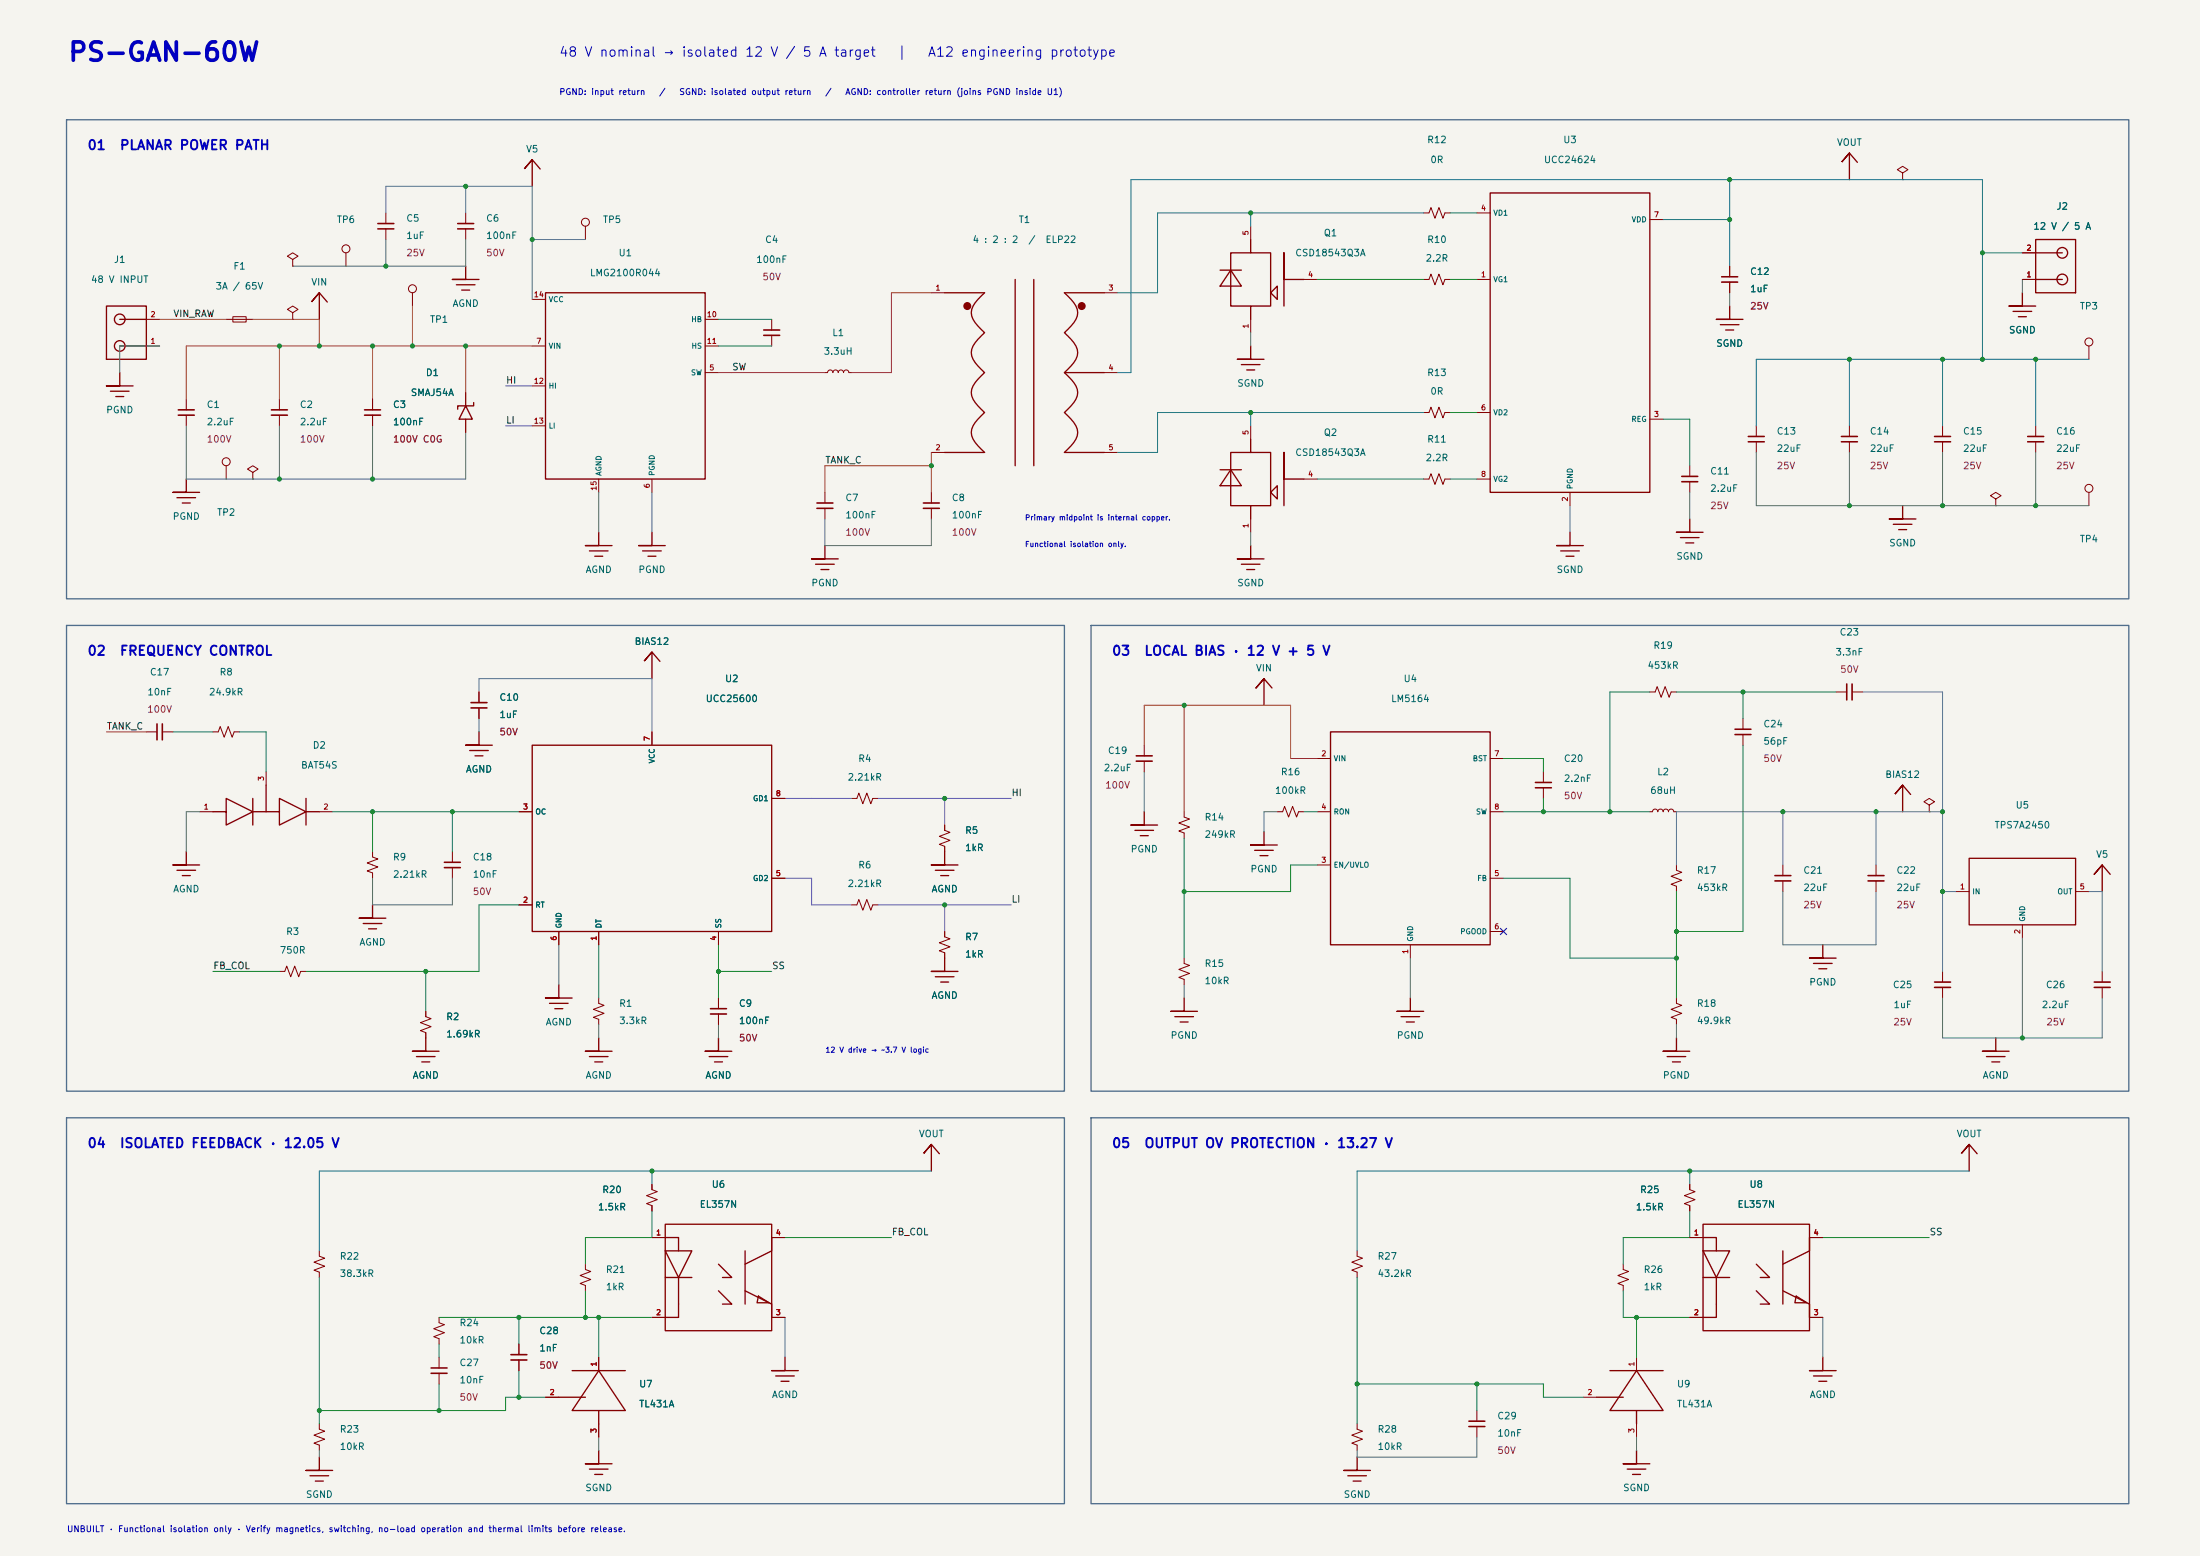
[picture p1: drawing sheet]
<svg xmlns="http://www.w3.org/2000/svg" width="420mm" height="297mm" viewBox="0 0 420 297" stroke-linecap="round" stroke-linejoin="round" font-family="sans-serif">
<path d="M0 0h420v297h-420z" fill="#f5f4ef" stroke="#f5f4ef" stroke-width=".19"/>
<g fill="none" stroke="#840000" stroke-width=".25">
<path d="M103.1 32.3l-1.5-1.8-1.5 1.8 1.5-1.8v5.1M284.5 36.8h30.5v57.2h-30.5zM354.6 31l-1.5-1.8-1.6 1.8 1.6-1.8v5.1M20.3 58.4h7.6v10.2h-7.6zM62.5 57.7l-1.5-1.8-1.6 1.8 1.6-1.8v5.1M87.1 54.4h3.6M88.1 55.4h1.6M88.9 50.8v2.5h-2.5h5M104.1 55.9h30.5v35.5h-30.5zM180.3 55.9h7.7l-.7 .6a5.3 5.3 0 0 0-1.9 3.2 6.1 6.1 0 0 0 2.6 3.8l-.7 .6a5.3 5.3 0 0 0-1.9 3.2 6.1 6.1 0 0 0 2.6 3.8l-.7 .7a5.3 5.3 0 0 0-1.9 3.1 6.1 6.1 0 0 0 2.6 3.8l-.7 .7a5.3 5.3 0 0 0-1.9 3.2 6.1 6.1 0 0 0 2.6 3.8h-7.7M193.8 53.3v35.6M197.4 53.3v35.6"/>
<path d="M210.8 55.9h-7.6l.7 .6a5.3 5.3 0 0 1 1.8 3.2 6.1 6.1 0 0 1-2.5 3.8l.7 .6a5.3 5.3 0 0 1 1.8 3.2 6.1 6.1 0 0 1-2.5 3.8l.7 .7a5.3 5.3 0 0 1 1.8 3.1 6.1 6.1 0 0 1-2.5 3.8l.7 .7a5.3 5.3 0 0 1 1.8 3.2 6.1 6.1 0 0 1-2.5 3.8h7.6M232.9 51.6h4.1M234.9 51.6l2.1 3h-4.1zM238.8 45.7v2.6h3.8v10.1h-3.8v2.6M238.8 48.3h-3.9v10.1h3.9M242.6 55.9l1.2-1.3v2.6zM248.9 53.3h-3.8v-5v10.1M330.2 58.4v2.6h-2.5h5M384.3 59.4h3.6M386.1 55.9v2.5h-2.6h5.1M388.6 45.7h7.6v10.2h-7.6zM388.6 48.3h5.1"/>
<path d="M388.6 53.3h5.1M21.1 74.7h3.5M22.1 75.7h1.5M22.9 71.1v2.6h-2.6h5.1M22.9 61h5M22.9 66h5M88.9 77.5l1.3 2.5h-2.6zM90.4 76.8v.7h-3v.6M203.2 71.1h7.6M237 69.6h3.5M238 70.6h1.5M238.8 66v2.6h-2.6h5.1"/>
<path d="M328.4 62h3.6M329.4 63h1.6M385.3 60.5h1.5M33.8 95h3.5M34.8 96h1.5M35.6 91.4v2.6h-2.6h5.1M232.9 89.7h4.1M234.9 89.7l2.1 3h-4.1zM238.8 83.8v2.6h3.8v10.1h-3.8v2.6M238.8 86.4h-3.9v10.1h3.9M242.6 94l1.2-1.3v2.6zM248.9 91.4h-3.8v-5v10.1"/>
<path d="M322.6 99.1v2.5h-2.6h5.1M363.2 96.5v2.6h-2.5h5.1M112.5 105.2h3.6M113.5 106.2h1.6M114.3 101.6v2.5h-2.5h5M122.7 105.2h3.5M123.7 106.2h1.5M124.5 101.6v2.5h-2.6h5.1M155.7 107.7h3.6M156.7 108.7h1.5M157.5 104.1v2.6h-2.6h5.1M237 107.7h3.5"/>
<path d="M238 108.7h1.5M238.8 104.1v2.6h-2.6h5.1M297.9 105.2h3.6M299 106.2h1.5M299.7 101.6v2.5h-2.5h5.1M320.8 102.6h3.6M321.8 103.6h1.5M361.4 100.1h3.6M362.5 101.1h1.5M91.4 139.7v2.5h-2.5h5.1M126 126.2l-1.5-1.7-1.6 1.7 1.6-1.7v5M242.8 131.3l-1.5-1.8-1.5 1.8 1.5-1.8v5.1"/>
<path d="M254 139.7h30.5v40.6h-30.5zM40.6 154.9h2.6v-2.5l5.1 2.5-5.1 2.6v-2.6M48.3 154.9h5v-2.5l5.1 2.5-5.1 2.6v-2.6M48.3 152.4v5.1M50.8 149.9v5M58.4 154.9h2.6M58.4 152.4v5.1M89.7 143.3h3.5M90.7 144.3h1.5M101.6 142.2h45.7v35.6h-45.7zM216.7 158.5h3.5M217.7 159.5h1.5"/>
<path d="M218.4 154.9v2.6h-2.5h5.1M241.3 158.8v2.5h-2.5h5M364.7 151.6l-1.5-1.7-1.5 1.7 1.5-1.7v5M33.8 166.1h3.5M34.8 167.1h1.5M35.6 162.6v2.5h-2.6h5.1M69.3 176.3h3.6M70.4 177.3h1.5M71.1 172.7v2.6h-2.5h5.1M178.6 166.1h3.5M179.6 167.1h1.5M180.3 162.6v2.5h-2.5h5.1"/>
<path d="M239.5 162.3h3.6M240.5 163.3h1.6M375.9 163.8h20.3v12.7h-20.3zM402.8 166.9l-1.5-1.8-1.5 1.8 1.5-1.8v5.1M81.3 198.1v2.6h-2.6h5.1M104.9 191.5h3.6M105.9 192.5h1.5M106.7 188v2.5h-2.6h5.1M114.3 198.1v2.6h-2.5h5M137.2 198.1v2.6h-2.6h5.1M178.6 186.4h3.5M179.6 187.5h1.5"/>
<path d="M180.3 182.9v2.5h-2.5h5.1M224.3 194.1h3.5M225.3 195.1h1.5M226.1 190.5v2.5h-2.6h5.1M267.5 194.1h3.5M268.5 195.1h1.5M269.2 190.5v2.5h-2.5h5.1M320 198.1v2.6h-2.5h5.1M346.2 183.9h3.6M347.2 184.9h1.5M348 180.3v2.6h-2.6h5.1M381 198.1v2.6h-2.5h5"/>
<path d="M79.5 201.7h3.6M80.5 202.7h1.5M112.5 201.7h3.6M113.5 202.7h1.6M135.4 201.7h3.5M136.4 202.7h1.5M318.3 201.7h3.5M319.3 202.7h1.5M379.2 201.7h3.6M380.2 202.7h1.6M127 233.7h20.3v20.3h-20.3zM127 236.2h2.5v2.6"/>
<path d="M127 238.8h5.1l-2.6 5zM142.2 238.8v10.1M147.3 236.2v2.6l-5.1 2.5M179.3 220.2l-1.5-1.8-1.5 1.8 1.5-1.8v5.1M325.1 233.7h20.3v20.3h-20.3zM325.1 236.2h2.6v2.6M325.1 238.8h5.1l-2.5 5zM340.4 238.8v10.1M345.4 236.2v2.6l-5 2.5M377.4 220.2l-1.5-1.8-1.5 1.8 1.5-1.8v5.1M127 243.8h5.1M129.5 243.8v7.7h-2.5"/>
<path d="M137.2 241.3l2.5 2.5h-1.8M137.2 246.4l2.5 2.5h-1.8M142.2 246.4l5.1 2.5v2.6M144.8 247.4l2 1.3h-2.3zM149.9 259.1v2.5h-2.6h5.1M325.1 243.8h5.1M327.7 243.8v7.7h-2.6M335.3 241.3l2.5 2.5h-1.8M335.3 246.4l2.5 2.5h-1.8M340.4 246.4l5 2.5v2.6M342.9 247.4l2 1.3h-2.3zM348 259.1v2.5h-2.6h5.1"/>
<path d="M61 278.1v2.6h-2.6h5.1M106.7 266.7h5.1M109.2 261.6h10.2M114.3 276.9v2.5h-2.5h5M114.3 261.6l5.1 7.6h-10.2zM114.3 269.2v2.6M148.1 262.6h3.5M149.1 263.7h1.5M259.1 278.1v2.6h-2.6h5.1M304.8 266.7h5.1M307.3 261.6h10.2M312.4 261.6l5.1 7.6h-10.2z"/>
<path d="M312.4 276.9v2.5h-2.5h5.1M312.4 269.2v2.6M346.2 262.6h3.6M347.2 263.7h1.5M59.2 281.7h3.5M60.2 282.7h1.5M112.5 280.4h3.6M113.5 281.4h1.6M257.3 281.7h3.6M258.3 282.7h1.5M310.6 280.4h3.6M311.7 281.4h1.5"/>
<circle cx="393.7" cy="48.3" r="1.02"/>
<circle cx="393.7" cy="53.3" r="1.02"/>
<circle cx="22.9" cy="61" r="1.02"/>
<circle cx="22.9" cy="66" r="1.02"/>
</g>
<g fill="none" stroke="#840000" stroke-width=".19">
<path d="M363.2 33l1-.6-1-.6-1 .6 1 .6v1.3M363.2 34.3h.1M55.9 59.7l1-.6-1-.7-1 .7 1 .6v1.3M55.9 49.5l1-.6-1-.6-1 .6 1 .6v1.3M55.9 50.8h.1M66 48.3v2.5M73.7 40.6v2.1M73.7 43.7v2M78.7 55.9v2.5M88.9 40.6v2.1M88.9 43.7v2M101.6 57.2h2.5"/>
<path d="M111.8 43.2v2.5M177.8 55.9h2.5M210.8 55.9h2.6M238.8 43.2v2.5M248.9 53.3h2.6M271.8 40.6h1l.4-1 .7 2.1 .8-2.1 .8 2.1 .3-1.1h1.1M271.8 53.3h1l.4-1 .7 2.1 .8-2.1 .8 2.1 .3-1.1h1.1M281.9 53.3h2.6M281.9 40.6h2.6M315 41.9h2.5M330.2 50.8v2M330.2 53.8v2.1"/>
<path d="M386.1 53.3h2.5M386.1 48.3h2.5M27.9 61h2.6M27.9 66h2.6M35.6 76.2v2M35.6 79.2v2.1M43.2 61h5.1M44.4 60.5h2.6v1h-2.6zM53.3 76.2v2M53.3 79.2v2.1M55.9 61h.1M71.1 76.2v2"/>
<path d="M71.1 79.2v2.1M88.9 74.9v2.6M101.6 66h2.5M101.6 73.7h2.5M134.6 61h2.6M134.6 66h2.6M134.6 71.1h2.6M147.3 61v2M147.3 64v2M157.5 71.1h.5l.1-.3 .4-.2 .4 .2 .1 .3 .2-.3 .3-.2 .4 .2 .1 .3 .2-.3 .3-.2 .4 .2 .1 .3 .2-.3 .3-.2 .4 .2 .2 .3h.5M210.8 71.1h2.6M238.8 61v2.5"/>
<path d="M271.8 78.7h1l.4-1 .7 2.1 .8-2.1 .8 2.1 .3-1.1h1.1M281.9 78.7h2.6M398.8 66v2.6M43.2 88.9v2.5M48.3 90.2l1-.7-1-.6-1.1 .6 1.1 .7v1.2M48.3 91.4h.1M88.9 80v2.6M101.6 81.3h2.5M114.3 91.4v2.6M124.5 91.4v2.6M157.5 94v2M157.5 97v2.1"/>
<path d="M177.8 86.4h2.5M177.8 94v2M177.8 97v2.1M210.8 86.4h2.6M238.8 81.3v2.5M238.8 99.1v2.5M248.9 91.4h2.6M271.8 91.4h1l.4-1 .7 2.1 .8-2.1 .8 2.1 .3-1.1h1.1M281.9 91.4h2.6M299.7 94v2.5M315 80h2.5M322.6 88.9v2"/>
<path d="M322.6 91.9v2.1M335.3 81.3v2M335.3 84.3v2.1M353.1 81.3v2M353.1 84.3v2.1M370.8 81.3v2M370.8 84.3v2.1M381 95.3l1-.7-1-.6-1 .6 1 .7v1.2M381 96.5h.1M388.6 81.3v2M388.6 84.3v2.1M398.8 94v2.5"/>
<path d="M27.9 139.7h2.1M31 139.7h2M40.6 139.7h1.1l.3-1 .8 2 .8-2 .7 2 .4-1h1M91.4 132.1v2M91.4 135.1v2.1M124.5 139.7v2.5M315 132.1h1l.4-1 .7 2 .8-2 .7 2 .4-1h1M332.7 137.2v2M350.5 132.1h2.1M353.6 132.1h2M38.1 154.9h2.5M50.8 147.3v2.6"/>
<path d="M61 154.9h2.5M99.1 154.9h2.5M147.3 152.4h2.6M162.6 152.4h1l.4-1 .7 2 .8-2 .7 2 .4-1h1M180.3 157.5v1l1.1 .4-2.1 .7 2.1 .8-2.1 .8 1 .3v1.1M218.4 142.2v2.1M218.4 145.3v2M226.1 154.9v1.1l1 .3-2.1 .8 2.1 .8-2.1 .7 1.1 .4v1M243.8 154.9h1.1l.3-1 .8 2.1 .8-2.1 .7 2.1 .4-1.1h1M251.5 154.9h2.5M251.5 144.8h2.5M284.5 154.9h2.5"/>
<path d="M284.5 144.8h2.5M294.6 147.3v2.1M294.6 150.4v2M315 154.9h.5l.1-.3 .4-.2 .3 .2 .2 .3 .1-.3 .4-.2 .4 .2 .1 .3 .1-.3 .4-.2 .4 .2 .1 .3 .2-.3 .3-.2 .4 .2 .1 .3h.5M332.7 140.2v2M368.3 153.7l1-.7-1-.6-1 .6 1 .7v1.2M368.3 154.9h.1M71.1 162.6v1l1 .4-2 .7 2 .8-2 .7 1 .4v1M86.4 162.6v2M86.4 165.6v2M99.1 172.7h2.5M106.7 177.8v2.5"/>
<path d="M114.3 177.8v2.5M137.2 177.8v2.5M147.3 167.6h2.6M162.6 172.7h1l.4-1 .7 2 .8-2 .7 2 .4-1h1M180.3 177.8v1l1.1 .4-2.1 .8 2.1 .7-2.1 .8 1 .4v1M251.5 165.1h2.5M284.5 167.6h2.5M284.5 177.8h2.5M320 165.1v1l1.1 .4-2.1 .8 2.1 .7-2.1 .8 1 .4v1M340.4 165.1v2M340.4 168.1v2.1M358.1 165.1v2"/>
<path d="M358.1 168.1v2.1M373.4 170.2h2.5M386.1 176.5v2.6M396.2 170.2h2.6M53.3 185.4h1.1l.3-1 .8 2 .8-2 .7 2 .4-1h1M81.3 193v1.1l1 .3-2 .8 2 .8-2 .7 1 .4v1M114.3 190.5v1l1 .4-2 .8 2 .7-2 .8 1 .4v1M137.2 190.5v2M137.2 193.5v2.1M226.1 182.9v1l1 .4-2.1 .7 2.1 .8-2.1 .8 1.1 .3v1.1M269.2 180.3v2.6M320 190.5v1l1.1 .4-2.1 .8 2.1 .7-2.1 .8 1 .4v1"/>
<path d="M370.8 185.4v2.1M370.8 188.5v2M401.3 185.4v2.1M401.3 188.5v2M61 238.8v1l1 .4-2.1 .7 2.1 .8-2.1 .7 1.1 .4v1M124.5 226.1v1l1 .4-2.1 .7 2.1 .8-2.1 .7 1.1 .4v1M124.5 236.2h2.5M147.3 236.2h2.6M259.1 238.8v1l1 .4-2 .7 2 .8-2 .7 1 .4v1M322.6 226.1v1l1 .4-2 .7 2 .8-2 .7 1 .4v1M322.6 236.2h2.5M345.4 236.2h2.6"/>
<path d="M83.8 251.5v1l1 .4-2 .7 2 .8-2 .7 1 .4v1M83.8 259.1v2M99.1 256.5v2.1M99.1 259.6v2M111.8 241.3v1l1 .4-2.1 .8 2.1 .7-2.1 .8 1.1 .4v1M114.3 259.1v2.5M124.5 251.5h2.5M147.3 251.5h2.6M309.9 241.3v1l1 .4-2 .8 2 .7-2 .8 1 .4v1M312.4 259.1v2.5M322.6 251.5h2.5M345.4 251.5h2.6"/>
<path d="M61 271.8v1l1 .4-2.1 .7 2.1 .8-2.1 .8 1.1 .3v1.1M83.8 262.1v2.1M104.1 266.7h2.6M114.3 271.8v2.5M259.1 271.8v1l1 .4-2 .7 2 .8-2 .8 1 .3v1.1M281.9 269.2v2.1M281.9 272.3v2M302.3 266.7h2.5M312.4 271.8v2.5"/>
<circle cx="66" cy="47.5" r=".76"/>
<circle cx="78.7" cy="55.1" r=".76"/>
<circle cx="111.8" cy="42.4" r=".76"/>
<circle cx="398.8" cy="65.3" r=".76"/>
<circle cx="43.2" cy="88.1" r=".76"/>
<circle cx="398.8" cy="93.2" r=".76"/>
</g>
<g fill="none" stroke="#840000" stroke-width=".3">
<path d="M72.1 42.7h3.1M72.1 43.7h3.1M87.4 42.7h3M87.4 43.7h3M328.7 52.8h3M328.7 53.8h3M34 78.2h3.1M34 79.2h3.1M51.8 78.2h3.1M51.8 79.2h3.1M69.6 78.2h3M69.6 79.2h3"/>
<path d="M145.8 63h3M145.8 64h3M156 96h3M156 97h3M176.3 96h3M176.3 97h3M321.1 90.9h3M321.1 91.9h3M333.8 83.3h3M333.8 84.3h3M351.5 83.3h3.1M351.5 84.3h3.1"/>
<path d="M369.3 83.3h3.1M369.3 84.3h3.1M387.1 83.3h3M387.1 84.3h3M30 138.2v3M31 138.2v3M89.9 134.1h3.1M89.9 135.1h3.1M331.2 139.2h3.1M352.6 130.6v3M353.6 130.6v3M216.9 144.3h3.1"/>
<path d="M216.9 145.3h3.1M293.1 149.4h3.1M293.1 150.4h3.1M331.2 140.2h3.1M84.8 164.6h3.1M84.8 165.6h3.1M338.8 167.1h3.1M338.8 168.1h3.1M356.6 167.1h3.1M356.6 168.1h3.1M135.6 192.5h3.1M135.6 193.5h3.1"/>
<path d="M369.3 187.5h3.1M369.3 188.5h3.1M399.8 187.5h3M399.8 188.5h3M97.5 258.6h3.1M97.5 259.6h3.1M82.3 261.1h3M82.3 262.1h3M280.4 271.3h3.1M280.4 272.3h3.1"/>
</g>
<g fill="#840000" stroke="#840000" stroke-width=".25">
<circle cx="184.7" cy="58.4" r=".63"/>
<circle cx="206.5" cy="58.4" r=".63"/>
</g>
<g fill="none" stroke="#146e91" stroke-width=".19">
<path d="M330.2 34.3v16.5M238.8 40.6v2.6M271.8 40.6h-50.8v15.3h-7.6M317.5 41.9h12.7M378.5 48.3h7.6M238.8 78.7v2.6M271.8 78.7h-50.8v7.7h-7.6M353.1 68.6v12.7M370.8 68.6v12.7M378.5 68.6v-34.3h-162.6v36.8h-2.5M388.6 68.6v12.7M398.8 68.6h-63.5v12.7"/>
<path d="M124.5 223.5v2.6M177.8 223.5h-116.8v15.3M322.6 223.5v2.6M375.9 223.5h-116.8v15.3"/>
</g>
<g fill="none" stroke="#5a6e66" stroke-width=".19">
<path d="M73.7 45.7v5.1M88.9 45.7v5.1h-33M330.2 55.9v2.5M386.1 53.3v2.6M30.5 66h-7.6v5.1M238.8 63.5v2.5M35.6 81.3v10.1h53.3v-8.8M53.3 81.3v10.1M71.1 81.3v10.1M114.3 94v7.6M124.5 94v7.6M157.5 99.1v5h20.3v-5"/>
<path d="M299.7 96.5v5.1M322.6 94v5.1M335.3 86.4v10.1h63.5M353.1 86.4v10.1M370.8 86.4v10.1M388.6 86.4v10.1M238.8 101.6v2.5M91.4 137.2v2.5M38.1 154.9h-2.5v7.7M218.4 147.3v7.6M243.8 154.9h-2.5v3.9M71.1 167.6v5.1h15.3v-5.1"/>
<path d="M340.4 170.2v10.1h17.7v-10.1M386.1 179.1v19M106.7 180.3v7.7M114.3 195.6v2.5M137.2 195.6v2.5M226.1 188v2.5M269.2 182.9v7.6M320 195.6v2.5M370.8 190.5v7.6h30.5v-7.6M149.9 251.5v7.6M348 251.5v7.6M61 276.9v1.2"/>
<path d="M114.3 274.3v2.6M281.9 274.3v3.8h-22.8v-1.2M312.4 274.3v2.6"/>
</g>
<path d="M88.9 35.6v5M73.7 40.6v-5h27.9v21.6M101.6 45.7h10.2M91.4 132.1v-2.6h33.1v10.2M355.6 132.1h15.2v53.3M340.4 154.9v10.2M358.1 154.9v10.2M370.8 154.9h-50.8v10.2M370.8 170.2h2.6M398.8 170.2h2.5v15.2" fill="none" stroke="#64648c" stroke-width=".19"/>
<g fill="none" stroke="#1e7d3c" stroke-width=".19">
<path d="M251.5 53.3h20.3M276.9 40.6h5M276.9 53.3h5M137.2 66h10.1M137.2 61h10.1M276.9 78.7h5M251.5 91.4h20.3M276.9 91.4h5M317.5 80h5.1v8.9M33 139.7h7.6M45.7 139.7h5.1v7.6M315 132.1h-7.7v22.8"/>
<path d="M320 132.1h30.5M332.7 132.1v5.1M63.5 154.9h35.6M71.1 154.9v7.7M86.4 154.9v7.7M248.9 154.9h2.6M287 154.9h28M287 144.8h7.6v2.5M294.6 152.4v2.5M332.7 142.2v35.6h-12.7M99.1 172.7h-7.7v12.7h-33M226.1 160v22.9"/>
<path d="M251.5 165.1h-5.1v5.1h-20.3M287 167.6h12.7v15.3h20.3M320 170.2v20.3M40.6 185.4h12.7M81.3 185.4v7.6M114.3 180.3v10.2M137.2 180.3v10.2M137.2 185.4h10.1M124.5 231.1v5.1h-12.7v5.1M149.9 236.2h20.3M322.6 231.1v5.1h-12.7v5.1M348 236.2h20.3"/>
<path d="M61 243.8v28M83.8 251.5h40.7M83.8 256.5v2.6M99.1 251.5v5M111.8 246.4v5.1M114.3 251.5v7.6M259.1 243.8v28M309.9 246.4v5.1h12.7M312.4 251.5v7.6M83.8 264.2v5M99.1 261.6v5.1M104.1 266.7h-7.6v2.5h-35.5"/>
<path d="M259.1 264.2h35.5v2.5h7.7M281.9 264.2v5"/>
</g>
<path d="M78.7 58.4v7.6M30.5 61h12.7M48.3 61h12.7v5M53.3 66v10.2M71.1 66v10.2M88.9 66v8.9M101.6 66h-66v10.2M226.1 134.6v20.3M218.4 142.2v-7.6h28v10.2h5.1" fill="none" stroke="#a55812" stroke-width=".19"/>
<path d="M177.8 55.9h-7.6v15.2h-7.6M137.2 71.1h20.3M177.8 88.9h-20.3v5.1M177.8 86.4v7.6M20.3 139.7h7.6" fill="none" stroke="#a04228" stroke-width=".19"/>
<path d="M96.5 73.7h5.1M96.5 81.3h5.1M149.9 152.4h12.7M167.6 152.4h25.4M180.3 152.4v5.1M149.9 167.6h5v5.1h7.7M167.6 172.7h25.4M180.3 172.7v5.1" fill="none" stroke="#704b96" stroke-width=".19"/>
<path d="M286.4 177.2l1.2 1.2M287.6 177.2l-1.2 1.2" fill="none" stroke="#000084" stroke-width=".19"/>
<path d="M12.7 22.9h393.7v91.4h-393.7zM12.7 119.4h190.5v88.9h-190.5zM208.3 119.4h198.1v88.9h-198.1zM12.7 213.4h190.5v73.6h-190.5zM208.3 213.4h198.1v73.6h-198.1z" fill="none" stroke="#506e8c" stroke-width=".25"/>
<g fill="#009600" stroke="#009600" stroke-width=".19">
<circle cx="61" cy="66" r=".38"/>
<circle cx="53.3" cy="66" r=".38"/>
<circle cx="73.7" cy="50.8" r=".38"/>
<circle cx="177.8" cy="88.9" r=".38"/>
<circle cx="88.9" cy="35.6" r=".38"/>
<circle cx="101.6" cy="45.7" r=".38"/>
<circle cx="78.7" cy="66" r=".38"/>
<circle cx="88.9" cy="66" r=".38"/>
<circle cx="71.1" cy="66" r=".38"/>
<circle cx="53.3" cy="91.4" r=".38"/>
<circle cx="71.1" cy="91.4" r=".38"/>
<circle cx="370.8" cy="68.6" r=".38"/>
<circle cx="388.6" cy="96.5" r=".38"/>
<circle cx="378.5" cy="48.3" r=".38"/>
<circle cx="378.5" cy="68.6" r=".38"/>
<circle cx="388.6" cy="68.6" r=".38"/>
<circle cx="226.1" cy="134.6" r=".38"/>
<circle cx="226.1" cy="170.2" r=".38"/>
<circle cx="238.8" cy="40.6" r=".38"/>
<circle cx="238.8" cy="78.7" r=".38"/>
<circle cx="370.8" cy="170.2" r=".38"/>
<circle cx="340.4" cy="154.9" r=".38"/>
<circle cx="358.1" cy="154.9" r=".38"/>
<circle cx="370.8" cy="154.9" r=".38"/>
<circle cx="320" cy="177.8" r=".38"/>
<circle cx="294.6" cy="154.9" r=".38"/>
<circle cx="307.3" cy="154.9" r=".38"/>
<circle cx="386.1" cy="198.1" r=".38"/>
<circle cx="320" cy="182.9" r=".38"/>
<circle cx="332.7" cy="132.1" r=".38"/>
<circle cx="322.6" cy="223.5" r=".38"/>
<circle cx="281.9" cy="264.2" r=".38"/>
<circle cx="259.1" cy="264.2" r=".38"/>
<circle cx="312.4" cy="251.5" r=".38"/>
<circle cx="353.1" cy="68.6" r=".38"/>
<circle cx="370.8" cy="96.5" r=".38"/>
<circle cx="353.1" cy="96.5" r=".38"/>
<circle cx="330.2" cy="34.3" r=".38"/>
<circle cx="330.2" cy="41.9" r=".38"/>
<circle cx="137.2" cy="185.4" r=".38"/>
<circle cx="124.5" cy="223.5" r=".38"/>
<circle cx="61" cy="269.2" r=".38"/>
<circle cx="83.8" cy="269.2" r=".38"/>
<circle cx="81.3" cy="185.4" r=".38"/>
<circle cx="99.1" cy="251.5" r=".38"/>
<circle cx="111.8" cy="251.5" r=".38"/>
<circle cx="114.3" cy="251.5" r=".38"/>
<circle cx="99.1" cy="266.7" r=".38"/>
<circle cx="180.3" cy="152.4" r=".38"/>
<circle cx="180.3" cy="172.7" r=".38"/>
<circle cx="71.1" cy="154.9" r=".38"/>
<circle cx="86.4" cy="154.9" r=".38"/>
</g>
<text font-size="3.5" fill="#0000c2" x="12.8" y="12.6">PS-GAN-60W</text>
<g font-size="1.8" fill="#0000c2">
<text x="106.6" y="11.3">48 V nominal → isolated 12 V / 5 A target</text>
<text x="171.1" y="11.3">|</text>
<text x="177" y="11.3">A12 engineering prototype</text>
<text x="16.6" y="29">01</text>
<text x="22.7" y="29">PLANAR POWER PATH</text>
<text x="16.6" y="125.6">02</text>
<text x="22.7" y="125.6">FREQUENCY CONTROL</text>
<text x="212.1" y="125.6">03</text>
<text x="218.3" y="125.6">LOCAL BIAS · 12 V + 5 V</text>
<text x="16.6" y="219.5">04</text>
<text x="22.7" y="219.5">ISOLATED FEEDBACK · 12.05 V</text>
<text x="212.1" y="219.5">05</text>
<text x="218.3" y="219.5">OUTPUT OV PROTECTION · 13.27 V</text>
</g>
<g font-size="1.3" fill="#006464">
<text x="100.3" y="29.4">V5</text>
<text x="272.3" y="27.6">R12</text>
<text x="298.3" y="27.6">U3</text>
<text x="350.6" y="28.1">VOUT</text>
<text x="273" y="31.4">0R</text>
<text x="294.6" y="31.4">UCC24624</text>
<text x="392.5" y="40.3">J2</text>
<text x="64.2" y="42.9">TP6</text>
<text x="77.5" y="42.6">C5</text>
<text x="77.5" y="45.9">1uF</text>
<text x="92.7" y="42.6">C6</text>
<text x="92.7" y="45.9">100nF</text>
<text x="115" y="42.9">TP5</text>
<text x="146" y="46.7">C4</text>
<text x="185.6" y="46.7">4 : 2 : 2</text>
<text x="194.4" y="42.9">T1</text>
<text x="196.2" y="46.7">/</text>
<text x="199.5" y="46.7">ELP22</text>
<text x="252.6" y="45.4">Q1</text>
<text x="272.3" y="46.7">R10</text>
<text x="388.1" y="44.1">12 V / 5 A</text>
<text x="21.6" y="50.5">J1</text>
<text x="44.4" y="51.8">F1</text>
<text x="112.5" y="53">LMG2100R044</text>
<text x="118" y="49.2">U1</text>
<text x="144.3" y="50.5">100nF</text>
<text x="247.2" y="49.2">CSD18543Q3A</text>
<text x="272" y="50.2">2.2R</text>
<text x="334" y="52.8">C12</text>
<text x="17.3" y="54.3">48 V INPUT</text>
<text x="41.1" y="55.6">3A / 65V</text>
<text x="59.3" y="54.8">VIN</text>
<text x="86.3" y="58.9">AGND</text>
<text x="334" y="56.1">1uF</text>
<text x="396.9" y="59.4">TP3</text>
<text x="82" y="61.9">TP1</text>
<text x="158.8" y="64.5">L1</text>
<text x="383.4" y="64">SGND</text>
<text x="157.1" y="68">3.3uH</text>
<text x="327.5" y="66.5">SGND</text>
<text x="78.3" y="75.9">SMAJ54A</text>
<text x="81.2" y="72.1">D1</text>
<text x="236.1" y="74.1">SGND</text>
<text x="272.3" y="72.1">R13</text>
<text x="273" y="75.6">0R</text>
<text x="20.2" y="79.2">PGND</text>
<text x="39.4" y="78.2">C1</text>
<text x="39.4" y="81.5">2.2uF</text>
<text x="57.1" y="78.2">C2</text>
<text x="57.1" y="81.5">2.2uF</text>
<text x="74.9" y="78.2">C3</text>
<text x="74.9" y="81.5">100nF</text>
<text x="252.6" y="83.5">Q2</text>
<text x="339.1" y="83.3">C13</text>
<text x="356.9" y="83.3">C14</text>
<text x="374.6" y="83.3">C15</text>
<text x="392.4" y="83.3">C16</text>
<text x="247.2" y="87.3">CSD18543Q3A</text>
<text x="272" y="88.3">2.2R</text>
<text x="272.3" y="84.8">R11</text>
<text x="339.1" y="86.6">22uF</text>
<text x="356.9" y="86.6">22uF</text>
<text x="374.6" y="86.6">22uF</text>
<text x="392.4" y="86.6">22uF</text>
<text x="161.3" y="96">C7</text>
<text x="181.6" y="96">C8</text>
<text x="326.4" y="90.9">C11</text>
<text x="326.4" y="94.2">2.2uF</text>
<text x="32.9" y="99.5">PGND</text>
<text x="41.3" y="98.8">TP2</text>
<text x="161.3" y="99.3">100nF</text>
<text x="181.6" y="99.3">100nF</text>
<text x="319.9" y="107.1">SGND</text>
<text x="360.6" y="104.6">SGND</text>
<text x="396.9" y="103.8">TP4</text>
<text x="111.7" y="109.7">AGND</text>
<text x="121.8" y="109.7">PGND</text>
<text x="154.8" y="112.2">PGND</text>
<text x="236.1" y="112.2">SGND</text>
<text x="297.1" y="109.7">SGND</text>
<text x="121" y="123.4">BIAS12</text>
<text x="315.5" y="124.2">R19</text>
<text x="350.3" y="125.4">3.3nF</text>
<text x="351.1" y="121.6">C23</text>
<text x="28.5" y="129.2">C17</text>
<text x="41.8" y="129.2">R8</text>
<text x="138.3" y="130.5">U2</text>
<text x="239.7" y="128.5">VIN</text>
<text x="267.8" y="130.5">U4</text>
<text x="314.4" y="128">453kR</text>
<text x="28" y="133">10nF</text>
<text x="39.8" y="133">24.9kR</text>
<text x="95.2" y="134.1">C10</text>
<text x="95.2" y="137.4">1uF</text>
<text x="134.6" y="134.3">UCC25600</text>
<text x="265.5" y="134.3">LM5164</text>
<text x="59.6" y="143.2">D2</text>
<text x="336.5" y="139.1">C24</text>
<text x="336.5" y="142.4">56pF</text>
<text x="57.4" y="147">BAT54S</text>
<text x="88.8" y="147.8">AGND</text>
<text x="161.7" y="149.3">2.21kR</text>
<text x="163.7" y="145.7">R4</text>
<text x="210.6" y="147.5">2.2uF</text>
<text x="211.4" y="144.2">C19</text>
<text x="244.4" y="148.3">R16</text>
<text x="298.4" y="145.7">C20</text>
<text x="298.4" y="149.6">2.2nF</text>
<text x="316.3" y="148.3">L2</text>
<text x="359.8" y="148.8">BIAS12</text>
<text x="243.3" y="151.8">100kR</text>
<text x="314.9" y="151.8">68uH</text>
<text x="384.7" y="154.6">U5</text>
<text x="184.1" y="159.5">R5</text>
<text x="229.9" y="156.9">R14</text>
<text x="229.9" y="160.2">249kR</text>
<text x="380.7" y="158.4">TPS7A2450</text>
<text x="74.9" y="164.5">R9</text>
<text x="74.9" y="167.8">2.21kR</text>
<text x="90.2" y="164.5">C18</text>
<text x="90.2" y="167.8">10nF</text>
<text x="163.7" y="166.1">R6</text>
<text x="184.1" y="162.8">1kR</text>
<text x="215.7" y="163">PGND</text>
<text x="238.6" y="166.8">PGND</text>
<text x="323.8" y="167.1">R17</text>
<text x="344.2" y="167.1">C21</text>
<text x="361.9" y="167.1">C22</text>
<text x="400" y="164">V5</text>
<text x="33" y="170.6">AGND</text>
<text x="161.7" y="169.6">2.21kR</text>
<text x="177.7" y="170.6">AGND</text>
<text x="323.8" y="170.4">453kR</text>
<text x="344.2" y="170.4">22uF</text>
<text x="361.9" y="170.4">22uF</text>
<text x="54.5" y="178.8">R3</text>
<text x="184.1" y="179.8">R7</text>
<text x="53.3" y="182.3">750R</text>
<text x="68.5" y="180.8">AGND</text>
<text x="184.1" y="183.1">1kR</text>
<text x="229.9" y="184.9">R15</text>
<text x="177.7" y="191">AGND</text>
<text x="229.9" y="188.2">10kR</text>
<text x="345.3" y="188.4">PGND</text>
<text x="361.2" y="188.9">C25</text>
<text x="390.5" y="188.9">C26</text>
<text x="85.1" y="195">R2</text>
<text x="104.1" y="196">AGND</text>
<text x="118.1" y="192.5">R1</text>
<text x="118.1" y="195.8">3.3kR</text>
<text x="141" y="192.5">C9</text>
<text x="141" y="195.8">100nF</text>
<text x="323.8" y="192.5">R18</text>
<text x="323.8" y="195.8">49.9kR</text>
<text x="361.4" y="192.7">1uF</text>
<text x="389.7" y="192.7">2.2uF</text>
<text x="85.1" y="198.3">1.69kR</text>
<text x="223.4" y="198.6">PGND</text>
<text x="266.5" y="198.6">PGND</text>
<text x="78.7" y="206.2">AGND</text>
<text x="111.7" y="206.2">AGND</text>
<text x="134.6" y="206.2">AGND</text>
<text x="317.3" y="206.2">PGND</text>
<text x="378.4" y="206.2">AGND</text>
<text x="175.3" y="217.4">VOUT</text>
<text x="373.4" y="217.4">VOUT</text>
<text x="135.8" y="227">U6</text>
<text x="333.9" y="227">U8</text>
<text x="114.1" y="231.3">1.5kR</text>
<text x="114.9" y="228">R20</text>
<text x="133.5" y="230.8">EL357N</text>
<text x="312.2" y="231.3">1.5kR</text>
<text x="313" y="228">R25</text>
<text x="331.6" y="230.8">EL357N</text>
<text x="64.8" y="240.7">R22</text>
<text x="64.8" y="244">38.3kR</text>
<text x="115.6" y="243.3">R21</text>
<text x="262.9" y="240.7">R27</text>
<text x="262.9" y="244">43.2kR</text>
<text x="313.7" y="243.3">R26</text>
<text x="115.6" y="246.6">1kR</text>
<text x="313.7" y="246.6">1kR</text>
<text x="87.6" y="253.4">R24</text>
<text x="87.6" y="256.7">10kR</text>
<text x="102.9" y="255">C28</text>
<text x="87.6" y="261.1">C27</text>
<text x="102.9" y="258.3">1nF</text>
<text x="87.6" y="264.4">10nF</text>
<text x="121.9" y="265.1">U7</text>
<text x="121.9" y="268.9">TL431A</text>
<text x="147.3" y="267.2">AGND</text>
<text x="320" y="265.1">U9</text>
<text x="320" y="268.9">TL431A</text>
<text x="345.4" y="267.2">AGND</text>
<text x="64.8" y="273.8">R23</text>
<text x="262.9" y="273.8">R28</text>
<text x="285.7" y="271.2">C29</text>
<text x="285.7" y="274.5">10nF</text>
<text x="64.8" y="277.1">10kR</text>
<text x="262.9" y="277.1">10kR</text>
<text x="58.3" y="286.2">SGND</text>
<text x="111.6" y="284.9">SGND</text>
<text x="256.4" y="286.2">SGND</text>
<text x="309.8" y="284.9">SGND</text>
</g>
<g font-size="1.3" fill="#840084">
<text x="77.5" y="49.2">25V</text>
<text x="92.7" y="49.2">50V</text>
<text x="145.4" y="53.8">50V</text>
<text x="334" y="59.4">25V</text>
<text x="39.4" y="84.8">100V</text>
<text x="57.1" y="84.8">100V</text>
<text x="74.9" y="84.8">100V C0G</text>
<text x="339.1" y="89.9">25V</text>
<text x="356.9" y="89.9">25V</text>
<text x="374.6" y="89.9">25V</text>
<text x="392.4" y="89.9">25V</text>
<text x="326.4" y="97.5">25V</text>
<text x="161.3" y="102.6">100V</text>
<text x="181.6" y="102.6">100V</text>
<text x="351.2" y="128.7">50V</text>
<text x="28" y="136.3">100V</text>
<text x="95.2" y="140.7">50V</text>
<text x="336.5" y="145.7">50V</text>
<text x="210.9" y="150.8">100V</text>
<text x="298.4" y="152.9">50V</text>
<text x="90.2" y="171.1">50V</text>
<text x="344.2" y="173.7">25V</text>
<text x="361.9" y="173.7">25V</text>
<text x="361.3" y="196">25V</text>
<text x="390.5" y="196">25V</text>
<text x="141" y="199.1">50V</text>
<text x="102.9" y="261.6">50V</text>
<text x="87.6" y="267.7">50V</text>
<text x="285.7" y="277.8">50V</text>
</g>
<g font-size="1.3" fill="#0f0f0f">
<text x="33" y="60.8">VIN_RAW</text>
<text x="139.7" y="71">SW</text>
<text x="96.5" y="73.5">HI</text>
<text x="96.5" y="81.2">LI</text>
<text x="157.5" y="88.8">TANK_C</text>
<text x="20.3" y="139.6">TANK_C</text>
<text x="193" y="152.3">HI</text>
<text x="193" y="172.6">LI</text>
<text x="40.6" y="185.3">FB_COL</text>
<text x="147.3" y="185.3">SS</text>
<text x="170.2" y="236.1">FB_COL</text>
<text x="368.3" y="236.1">SS</text>
</g>
<g font-size="1.2" fill="#0000c2">
<text x="106.7" y="18.4">PGND: input return</text>
<text x="125.7" y="18.4">/</text>
<text x="129.6" y="18.4">SGND: isolated output return</text>
<text x="157.4" y="18.4">/</text>
<text x="161.3" y="18.4">AGND: controller return (joins PGND inside U1)</text>
<text x="12.7" y="292.7">UNBUILT · Functional isolation only · Verify magnetics, switching, no-load operation and thermal limits before release.</text>
</g>
<g font-size="1" fill="#a90000">
<text x="282.6" y="40.5">4</text>
<text x="315.7" y="41.7">7</text>
<text x="238.6" y="45" transform="rotate(-90 238.6 45)">5</text>
<text x="249.6" y="53.2">4</text>
<text x="282.6" y="53.2">1</text>
<text x="386.8" y="53.2">1</text>
<text x="386.8" y="48.1">2</text>
<text x="101.8" y="57">14</text>
<text x="178.5" y="55.7">1</text>
<text x="211.5" y="55.7">3</text>
<text x="28.6" y="65.9">1</text>
<text x="28.6" y="60.8">2</text>
<text x="102.3" y="65.9">7</text>
<text x="134.8" y="60.8">10</text>
<text x="134.8" y="65.9">11</text>
<text x="238.6" y="62.8" transform="rotate(-90 238.6 62.8)">1</text>
<text x="135.3" y="70.9">5</text>
<text x="211.5" y="70.9">4</text>
<text x="101.8" y="73.5">12</text>
<text x="101.8" y="81.1">13</text>
<text x="238.6" y="83.1" transform="rotate(-90 238.6 83.1)">5</text>
<text x="282.6" y="78.6">6</text>
<text x="315.7" y="79.8">3</text>
<text x="178.5" y="86.2">2</text>
<text x="211.5" y="86.2">5</text>
<text x="114.1" y="93.8" transform="rotate(-90 114.1 93.8)">15</text>
<text x="124.3" y="93.3" transform="rotate(-90 124.3 93.3)">6</text>
<text x="249.6" y="91.3">4</text>
<text x="282.6" y="91.3">8</text>
<text x="299.5" y="95.8" transform="rotate(-90 299.5 95.8)">2</text>
<text x="238.6" y="100.9" transform="rotate(-90 238.6 100.9)">1</text>
<text x="124.3" y="141.5" transform="rotate(-90 124.3 141.5)">7</text>
<text x="50.6" y="149.2" transform="rotate(-90 50.6 149.2)">3</text>
<text x="252.2" y="144.6">2</text>
<text x="285.2" y="144.6">7</text>
<text x="38.8" y="154.8">1</text>
<text x="61.7" y="154.8">2</text>
<text x="99.8" y="154.8">3</text>
<text x="148" y="152.2">8</text>
<text x="252.2" y="154.8">4</text>
<text x="285.2" y="154.8">8</text>
<text x="148" y="167.5">5</text>
<text x="252.2" y="164.9">3</text>
<text x="285.2" y="167.5">5</text>
<text x="99.8" y="172.5">2</text>
<text x="374.1" y="170">1</text>
<text x="396.9" y="170">5</text>
<text x="106.5" y="179.6" transform="rotate(-90 106.5 179.6)">6</text>
<text x="114.1" y="179.6" transform="rotate(-90 114.1 179.6)">1</text>
<text x="137" y="179.6" transform="rotate(-90 137 179.6)">4</text>
<text x="285.2" y="177.6">6</text>
<text x="385.9" y="178.4" transform="rotate(-90 385.9 178.4)">2</text>
<text x="269.1" y="182.2" transform="rotate(-90 269.1 182.2)">1</text>
<text x="125.2" y="236">1</text>
<text x="148" y="236">4</text>
<text x="323.3" y="236">1</text>
<text x="346.1" y="236">4</text>
<text x="125.2" y="251.3">2</text>
<text x="148" y="251.3">3</text>
<text x="323.3" y="251.3">2</text>
<text x="346.1" y="251.3">3</text>
<text x="114.1" y="260.9" transform="rotate(-90 114.1 260.9)">1</text>
<text x="312.2" y="260.9" transform="rotate(-90 312.2 260.9)">1</text>
<text x="104.8" y="266.5">2</text>
<text x="303" y="266.5">2</text>
<text x="114.1" y="273.6" transform="rotate(-90 114.1 273.6)">3</text>
<text x="312.2" y="273.6" transform="rotate(-90 312.2 273.6)">3</text>
</g>
<g font-size="1" fill="#006464">
<text x="285" y="41.4">VD1</text>
<text x="311.4" y="42.7">VDD</text>
<text x="104.6" y="57.9">VCC</text>
<text x="285" y="54.1">VG1</text>
<text x="131.9" y="61.7">HB</text>
<text x="104.6" y="66.8">VIN</text>
<text x="131.8" y="71.9">SW</text>
<text x="131.9" y="66.8">HS</text>
<text x="104.6" y="74.4">HI</text>
<text x="104.6" y="82">LI</text>
<text x="285" y="79.5">VD2</text>
<text x="311.3" y="80.8">REG</text>
<text x="115.1" y="90.9" transform="rotate(-90 115.1 90.9)">AGND</text>
<text x="125.2" y="90.9" transform="rotate(-90 125.2 90.9)">PGND</text>
<text x="285" y="92.2">VG2</text>
<text x="300.5" y="93.5" transform="rotate(-90 300.5 93.5)">PGND</text>
<text x="125.2" y="145.8" transform="rotate(-90 125.2 145.8)">VCC</text>
<text x="254.5" y="145.5">VIN</text>
<text x="281.1" y="145.5">BST</text>
<text x="102.1" y="155.7">OC</text>
<text x="143.7" y="153.2">GD1</text>
<text x="254.5" y="155.7">RON</text>
<text x="281.7" y="155.7">SW</text>
<text x="254.5" y="165.9">EN/UVLO</text>
<text x="102.1" y="173.5">RT</text>
<text x="143.7" y="168.4">GD2</text>
<text x="281.9" y="168.4">FB</text>
<text x="376.4" y="170.9">IN</text>
<text x="392.7" y="170.9">OUT</text>
<text x="107.4" y="177.3" transform="rotate(-90 107.4 177.3)">GND</text>
<text x="115.1" y="177.3" transform="rotate(-90 115.1 177.3)">DT</text>
<text x="137.9" y="177.3" transform="rotate(-90 137.9 177.3)">SS</text>
<text x="270" y="179.8" transform="rotate(-90 270 179.8)">GND</text>
<text x="278.7" y="178.6">PGOOD</text>
<text x="386.8" y="176" transform="rotate(-90 386.8 176)">GND</text>
</g>
<g font-size="1" fill="#0000c2">
<text x="195.6" y="99.6">Primary midpoint is internal copper.</text>
<text x="195.6" y="104.6">Functional isolation only.</text>
<text x="157.5" y="201.2">12 V drive → ~3.7 V logic</text>
</g>
</svg>
